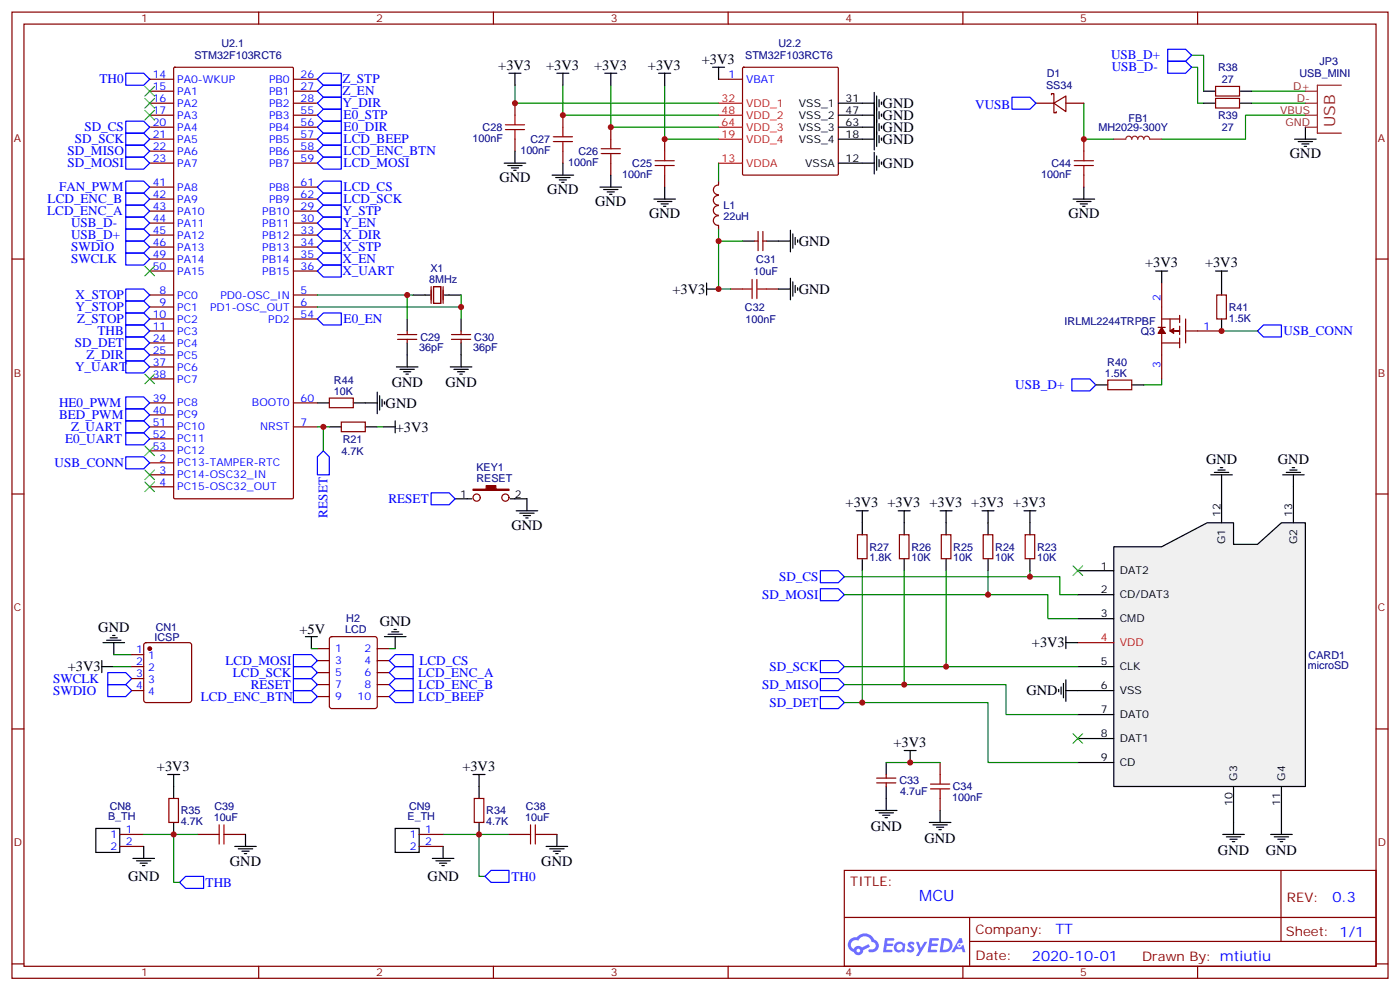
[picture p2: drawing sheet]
<svg xmlns="http://www.w3.org/2000/svg" width="412mm" height="292mm" viewBox="0 0 412 292" stroke-linecap="round" stroke-linejoin="round" font-family="sans-serif">
<g fill="none" stroke="#870000" stroke-width=".35">
<path d="M3.5 3.6h405.4v284.3h-405.4zM7.1 7.1h398.2v277.3h-398.2zM76.2 3.6v3.5M145.3 3.6v3.5M214.5 3.6v3.5M283.6 3.6v3.5M352.8 3.6v3.5M3.5 76.2h3.6M405.3 76.2h3.6M3.5 145.4h3.6M405.3 145.4h3.6M3.5 214.5h3.6"/>
<path d="M405.3 214.5h3.6M248.7 256.2h156.6v28.2h-156.6zM377.3 256.2v20.9M248.7 270h156.5M285.6 277.1h119.6M285.6 270v14.1M3.5 283.7h3.6M76.2 284.4v3.5M145.3 284.4v3.5M214.5 284.4v3.5M283.6 284.4v3.5M352.8 284.4v3.5"/>
<path d="M405.3 283.7h3.6"/>
</g>
<g fill="#5487ff">
<path d="M267.7 277.3a1.22 1.22 0 0 1 1.7 .3l-.4 .6a.47 .47 0 0 0-.3-.4 .47 .47 0 0 0-.5 .2l.1 .2a1.14 1.14 0 0 1 .8 1.7 1.14 1.14 0 0 1-1.9 0l-.2-.2 .5-.5 .7 .4a.29 .29 0 0 0 .3-.2 .29 .29 0 0 0-.2-.4 1.04 1.04 0 0 1-.6-1.7z"/>
<path d="M260.7 276.1h2.4l.3 .2-.2 .5h-1.8l-.1 .9h1.5l.3 .3-.3 .4h-1.6l-.2 1.1 1.7 .1 .2 .3-.2 .3h-2.6z"/>
<path d="M273.8 276.1h2.4l.3 .2-.1 .5h-1.8l-.2 .9h1.6l.3 .3-.4 .4h-1.6l-.1 1.1 1.7 .1 .2 .3-.2 .3h-2.6z"/>
<path d="M282.6 276.1h.7l.3 1.2-.6 .4a.69 .69 0 0 0-1 .2 .69 .69 0 0 0 .4 1 .69 .69 0 0 0 .9-.6l.5-.3 .6 2.2h-.8l-.2-.9h-1.8l-.5 .9h-.8z"/>
<path d="M269.8 277.2h.8l.6 1.8 1.1-1.8h.9l-2.6 4.2h-.8l.9-1.6z"/>
<path d="M277.4 276.1l-.6 4.1h1.3a2.11 2.11 0 0 0 2.5-2.1 2.11 2.11 0 0 0-2.5-2zM278.1 276.8a1.39 1.39 0 0 1 1.7 1.4 1.39 1.39 0 0 1-1.8 1.3h-.3z"/>
<path d="M263.7 277.7a1.54 1.54 0 0 0-.1 2.1 1.54 1.54 0 0 0 2.2 .2l.6 .2 .3-2.3-.2-.2-.4-.1a1.49 1.49 0 0 0-2.4 .1zM264 278.7a.94 .94 0 0 1 1.8 0 .94 .94 0 0 1-1.8 0z"/>
<path d="M250.4 276.5a2.18 2.18 0 0 0 1.1 3.7 1.44 1.44 0 0 0 1.6 .9 1.44 1.44 0 0 0 1.2-1.5l2-1-.5-.7-1.9 .9a1.47 1.47 0 0 0-2.4 .5 1.39 1.39 0 0 1-.7-2 1.39 1.39 0 0 1 2-.4 2.12 2.12 0 0 1 2.2-1.3 2.12 2.12 0 0 1 1.9 1.6 1.14 1.14 0 0 1 1.1 1.5 1.14 1.14 0 0 1-1.7 .7 .43 .43 0 0 0-.5 .3 .43 .43 0 0 0 .4 .5 1.98 1.98 0 0 0 2.5-1.2 1.98 1.98 0 0 0-1.2-2.5 3.1 3.1 0 0 0-5.3-.7l-.9 .1zM252.3 279.8a.55 .55 0 0 1 1.1 0 .55 .55 0 0 1-1.1 0z"/>
<circle cx="282.6" cy="278.2" r=".26"/>
</g>
<g fill="none" stroke="#870000" stroke-width=".35">
<path d="M51.2 20l.3-.2h34.6l.3 .2v126.4l-.3 .4h-34.6l-.3-.4zM218.8 20l.3-.2h27.5l.3 .2v31.2l-.1 .3h-27.7l-.3-.2zM44.1 23.3h7.1M44.1 26.8h7.1M44.1 30.4h7.1M44.1 33.9h7.1M44.1 37.4h7.1M86.4 23.3h7.1M86.4 26.8h7.1M86.4 30.4h7.1M86.4 33.9h7.1M86.4 37.4h7.1"/>
<path d="M151.7 30.4v3.5M165.8 33.9v3.5M179.9 37.4v3.6M211.7 23.3h7M44.1 41h7.1M44.1 44.5h7.1M44.1 48h7.1M44.1 55.1h7.1M44.1 58.6h7.1M86.4 41h7.1M86.4 44.5h7.1M86.4 48h7.1"/>
<path d="M86.4 55.1h7.1M86.4 58.6h7.1M151.7 41v3.5M165.8 44.5v3.5M179.9 48v3.5M195.8 41v3.5M195.8 51.5v3.6M211.6 57.5a1.41 1.41 0 0 0-1.5 1.4 1.41 1.41 0 0 0 1.5 1.4M211.6 54.5a1.41 1.41 0 0 0-1.5 1.4 1.41 1.41 0 0 0 1.5 1.4M211.7 53.3v1.1M44.1 62.1h7.1M44.1 65.7h7.1"/>
<path d="M44.1 69.2h7.1M44.1 72.7h7.1M44.1 76.2h7.1M44.1 79.8h7.1M86.4 62.1h7.1M86.4 65.7h7.1M86.4 69.2h7.1M86.4 72.7h7.1M86.4 76.2h7.1M86.4 79.8h7.1M211.6 60.5a1.41 1.41 0 0 0-1.5 1.4 1.41 1.41 0 0 0 1.5 1.4M211.6 63.5a1.41 1.41 0 0 0-1.5 1.4 1.41 1.41 0 0 0 1.5 1.4l.1 1.1"/>
<path d="M222.2 70.9h1.1M223.3 68.1v5.7M224.7 68.1v5.7M224.7 70.9h1.1M44.1 86.8h7.1M44.1 90.3h7.1M44.1 93.9h7.1M44.1 97.4h7.1M86.4 86.8h7.1M86.4 90.3h7.1M86.4 93.9h7.1M117.1 99.9h5.7"/>
<path d="M117.1 98.5h5.7M119.9 97.4v1.1M119.9 99.9v1M127 84.3v5M127.7 84.3h2.1v5h-2.1zM130.5 84.3v5M133 99.9h5.6M133 98.5h5.6M135.8 97.4v1.1M135.8 99.9v1M215.2 85.1h3.5M225.8 85.1h3.5"/>
<path d="M44.1 100.9h7.1M44.1 104.5h7.1M44.1 108h7.1M44.1 111.5h7.1M44.1 118.6h7.1M86.4 118.6h7.1M44.1 136.2h7.1M44.1 139.7h7.1M44.1 125.6h7.1M44.1 122.1h7.1M44.1 129.2h7.1M44.1 132.7h7.1"/>
<path d="M86.4 125.6h7.1M100.5 124.2h7.1v2.8h-7.1zM44.1 143.3h7.1M93.5 197.9h3.5M93.5 194.4h3.5M93.5 190.9h3.5M97.2 187.6l.5-.2h12.7l.7 .4v20l-.4 .7h-13l-.6-.4-.1-20zM111.1 197.9h3.6M111.1 194.4h3.6M111.1 190.9h3.6M93.5 205h3.5M93.5 201.5h3.5"/>
<path d="M111.1 205h3.6M111.1 201.5h3.6"/>
</g>
<g fill="none" stroke="#000" stroke-width=".35">
<path d="M209.9 19.8h3.5M211.7 19.8v3.5M149.9 21.6h3.6M151.7 21.6v3.5M164 21.6h3.6M165.8 21.6v3.5M178.2 21.6h3.5M179.9 21.6v3.5M194 21.6h3.6M195.8 21.6v3.5M246.9 30.4h10.6M246.9 33.9h10.6"/>
<path d="M246.9 37.4h10.6M257.5 27.2v16.9M258.2 28.3v14.8M258.9 29.3v2.1M258.9 32.8v2.2M258.9 36.4v2.1M258.9 39.9v2.1M259.6 30v.7M259.6 33.5v.8M259.6 37.1v.7M148.5 48h6.4M149.6 48.7h4.2"/>
<path d="M150.6 49.4h2.2M151.3 50.1h.7M151.7 44.5v3.5M162.6 51.5h6.4M163.7 52.2h4.2M164.7 53h2.2M165.5 53.7h.7M165.8 48v3.5M176.7 55.1h6.4M177.8 55.8h4.2M178.9 56.5h2.1M179.6 57.2h.7"/>
<path d="M179.9 51.5v3.6M192.6 58.6h6.4M193.7 59.3h4.2M195.8 55.1v3.5M246.9 48h10.6M246.9 41h10.6M257.5 44.8v6.4M258.2 45.9v4.2M258.9 47v2.1M259.6 40.6v.7M259.6 47.7v.7M194.7 60h2.1"/>
<path d="M195.4 60.7h.7M218.7 70.9h3.5M225.8 70.9h7M232.8 67.8v6.3M233.5 68.8v4.3M234.2 69.9v2.1M234.9 70.6v.7M119.9 93.9v3.5M121.7 86.8h4.9M130.9 86.8h4.9M135.8 93.9v3.5M208.1 85.1h3.6"/>
<path d="M208.1 83.3v3.5M229.3 85.1h3.5M232.8 81.9v6.3M233.5 82.9v4.3M234.2 84v2.1M234.9 84.7v.7M107.6 118.6h3.5M111.1 115.4v6.3M111.8 116.5v4.2M112.5 117.5v2.1M113.2 118.2v.7M116.8 108h6.3"/>
<path d="M117.8 108.7h4.3M118.9 109.4h2.1M119.6 110.1h.7M119.9 100.9v7.1M132.6 108h6.4M133.7 108.7h4.2M134.8 109.4h2.1M135.5 110.1h.7M135.8 100.9v7.1M97 125.6h3.5M107.6 125.6h3.5M112.9 125.6h3.5"/>
<path d="M116.4 123.9v3.5M30 196.2h3.5M30 194.4v3.5M30.3 189.1h6.4M31.4 188.4h4.2M32.5 187.7h2.1M33.2 187h.7M33.5 189.1v3.6"/>
</g>
<path d="M211.7 30.4h7M211.7 33.9h7M211.7 37.4h7M211.7 48h7M211.7 41h7" fill="none" stroke="#f00" stroke-width=".35"/>
<g fill="none" stroke="#a10000" stroke-width=".35">
<path d="M148.9 36.7h5.6M148.9 38.1h5.6M151.7 33.9v2.8M151.7 38.1v2.9M165.8 37.4v2.9M163 40.3h5.6M163 41.7h5.6M165.8 41.7v2.8M177.1 43.8h5.6M177.1 45.2h5.6M179.9 41v2.8M179.9 45.2v2.8"/>
<path d="M193 47.3h5.6M193 48.7h5.6M195.8 44.5v2.8M195.8 48.7v2.8M218.7 85.1h2.8M221.5 82.2v5.7M223 82.2v5.7M223 85.1h2.8"/>
</g>
<g fill="none" stroke="#008700" stroke-width=".35">
<path d="M151.7 25.1v5.3h60M165.8 25.1v8.8h45.9M179.9 25.1v12.3h31.8M195.8 25.1v15.9h15.9M211.7 48v5.3M211.7 67.4v17.7h3.5M211.7 70.9h7M93.5 86.8h28.2M119.9 86.8v7.1M135.8 86.8v3.5h-42.3M135.8 90.3v3.6M93.5 125.6h3.5"/>
<path d="M111.1 125.6h1.8M33.5 196.2h5.3M33.5 192.7h5.3"/>
</g>
<g fill="none" stroke="#00f" stroke-width=".35">
<path d="M37 21.6h5.3l1.8 1.7-1.8 1.8h-5.3zM37 35.7h5.3l1.8 1.7-1.8 1.8h-5.3zM37 39.2h5.3l1.8 1.8-1.8 1.7h-5.3zM93.5 23.3l1.7-1.7h5.3v3.5h-5.3zM93.5 37.4l1.7-1.7h5.3v3.5h-5.3zM95.2 25.1h5.3v3.5h-5.3l-1.7-1.8zM95.2 28.6h5.3v3.5h-5.3l-1.7-1.7zM95.2 32.1h5.3v3.6h-5.3l-1.7-1.8zM37 42.7h5.3l1.8 1.8-1.8 1.7h-5.3zM37 46.2h5.3l1.8 1.8-1.8 1.8h-5.3zM37 53.3h5.3l1.8 1.8-1.8 1.7h-5.3zM37 56.8h5.3l1.8 1.8-1.8 1.8h-5.3z"/>
<path d="M93.5 41l1.7-1.8h5.3v3.5h-5.3zM93.5 44.5l1.7-1.8h5.3v3.5h-5.3zM93.5 48l1.7-1.8h5.3v3.6h-5.3zM93.5 55.1l1.7-1.8h5.3v3.5h-5.3zM93.5 58.6l1.7-1.8h5.3v3.6h-5.3zM37 60.4h5.3l1.8 1.7-1.8 1.8h-5.3zM37 63.9h5.3l1.8 1.8-1.8 1.7h-5.3zM37 67.4h5.3l1.8 1.8-1.8 1.7h-5.3zM37 70.9h5.3l1.8 1.8-1.8 1.8h-5.3zM37 74.5h5.3l1.8 1.7-1.8 1.8h-5.3zM93.5 62.1l1.7-1.7h5.3v3.5h-5.3zM93.5 65.7l1.7-1.8h5.3v3.5h-5.3z"/>
<path d="M93.5 69.2l1.7-1.8h5.3v3.5h-5.3zM93.5 72.7l1.7-1.8h5.3v3.6h-5.3zM93.5 76.2l1.7-1.7h5.3v3.5h-5.3zM93.5 79.8l1.7-1.8h5.3v3.5h-5.3zM37 85.1h5.3l1.8 1.7-1.8 1.8h-5.3zM37 88.6h5.3l1.8 1.7-1.8 1.8h-5.3zM37 92.1h5.3l1.8 1.8-1.8 1.7h-5.3zM37 95.6h5.3l1.8 1.8-1.8 1.8h-5.3zM37 99.2h5.3l1.8 1.7-1.8 1.8h-5.3zM93.5 93.9l1.7-1.8h5.3v3.5h-5.3zM37 102.7h5.3l1.8 1.8-1.8 1.7h-5.3zM37 106.2h5.3l1.8 1.8-1.8 1.7h-5.3z"/>
<path d="M37 116.8h5.3l1.8 1.8-1.8 1.7h-5.3zM37 134.4h5.3l1.8 1.8-1.8 1.8h-5.3zM37 120.3h5.3l1.8 1.8-1.8 1.8h-5.3zM37 123.9h5.3l1.8 1.7-1.8 1.8h-5.3zM37 127.4h5.3l1.8 1.8-1.8 1.7h-5.3zM31.7 197.9h5.3l1.8 1.8-1.8 1.8h-5.3zM31.7 201.5h5.3l1.8 1.7-1.8 1.8h-5.3z"/>
</g>
<path d="M328.1 160.9h14.1l13.4-7.1h7.8v6.4h7l7.1-6.4h7v77.7h-56.4z" fill="#f0f0f0" stroke="#000" stroke-width=".35"/>
<g fill="none" stroke="#000" stroke-width=".35">
<path d="M354.5 30.4h3.6M354.5 26.8h3.6M365.1 30.4h3.6M365.1 26.8h3.6M384.5 37.4v3.6M316.1 58.6h6.3M317.1 59.3h4.3M319.3 55.1v3.5M381.4 41h6.3M382.4 41.7h4.2M383.5 42.4h2.1M384.2 43.1h.7"/>
<path d="M318.2 60h2.1M318.9 60.7h.7M340.4 79.8h3.6M342.2 79.8v3.5M358.1 79.8h3.5M359.8 79.8v7M359.8 93.9v3.5M93.5 118.6h3.5M104.1 118.6h3.5M322.8 113.3h3.5M333.4 113.3h3.5M356.7 139.7h6.3"/>
<path d="M357.7 139h4.2M358.8 138.3h2.1M359.5 137.6h.7M359.8 139.7v14.1M377.8 139.7h6.4M378.9 139h4.2M379.9 138.3h2.2M380.6 137.6h.8M381 139.7v14.1M134.1 146.8h4.9M150.3 146.8h4.9v3.5M152 150.3h6.4"/>
<path d="M153.1 151h4.2M154.2 151.7h2.1M154.9 152.4h.7M252.2 150.3h3.6M254 150.3v7.1M264.6 150.3h3.5M266.3 150.3v7.1M276.9 150.3h3.6M278.7 150.3v7.1M289.3 150.3h3.5M291 150.3v7.1M301.6 150.3h3.6"/>
<path d="M303.4 150.3v7.1M254 164.4v3.6M266.3 164.4v3.6M278.7 164.4v3.6M291 164.4v3.6M303.4 164.4v3.6M317.5 168h10.6M317.5 175h10.6M90 187.4h3.5M91.7 187.4v3.5M113.2 187.4h6.4M114.3 186.7h4.2"/>
<path d="M115.4 185.9h2.1M116.1 185.2h.7M116.4 187.4v3.5M314 187.4v3.5M314 189.1h3.5M317.5 182.1h10.6M317.5 196.2h10.6M311.9 202.9v.7M312.6 202.2v2.1M313.3 201.1v4.3M314 203.2h14.1M314 200.1v6.3"/>
<path d="M317.5 210.3h10.6M317.5 217.3h10.6M49.4 227.9h3.5M51.2 227.9v7.1M139.3 227.9h3.6M141.1 227.9v7.1M257.9 238.5h6.3M258.9 239.2h4.3M260 239.9h2.1M261.1 224.4v3.5M261.1 231.5v7M266.3 220.9h3.6"/>
<path d="M268.1 220.9v3.5M276.9 238.5v3.5M317.5 224.4h10.6M363.4 231.5v14.1M377.5 231.5v14.1M28.2 243.8h7.1v7.1h-7.1zM39.2 252.6h6.3M40.2 253.3h4.2M41.3 254h2.1M42 254.7h.7M42.3 249.1v3.5M51.2 242v3.6"/>
<path d="M69.1 249.1h6.4M70.2 249.8h4.2M71.3 250.5h2.1M72 251.2h.7M72.3 245.6v3.5M116.4 243.8h7.1v7.1h-7.1zM127.4 252.6h6.3M128.4 253.3h4.2M129.5 254h2.1M130.2 254.7h.7M130.5 249.1v3.5M141.1 242v3.6"/>
<path d="M160.9 249.1h6.3M161.9 249.8h4.3M163 250.5h2.1M163.7 251.2h.7M164 245.6v3.5M260.7 240.6h.7M273.8 242h6.3M274.8 242.7h4.2M275.9 243.5h2.1M276.6 244.2h.7M360.2 245.6h6.3M361.2 246.3h4.3"/>
<path d="M362.3 247h2.1M363 247.7h.7M374.3 245.6h6.3M375.4 246.3h4.2M376.4 247h2.1M377.1 247.7h.7"/>
</g>
<path d="M317.5 189.1h10.6" fill="none" stroke="#f00" stroke-width=".35"/>
<g fill="none" stroke="#00f" stroke-width=".35">
<path d="M344 14.5h5.2l1.8 1.8-1.8 1.7h-5.2zM344 18h5.2l1.8 1.8-1.8 1.8h-5.2zM298.1 28.6h5.3l1.8 1.8-1.8 1.7h-5.3zM370.4 97.4l1.8-1.8h5.3v3.6h-5.3zM315.7 111.5h5.3l1.8 1.8-1.8 1.7h-5.3zM95.2 132.7l1.8 1.7v5.3h-3.5v-5.3zM127 145h5.3l1.8 1.8-1.8 1.8h-5.3zM241.7 173.2h5.2l1.8 1.8-1.8 1.8h-5.2zM241.7 168h5.2l1.8 1.7-1.8 1.8h-5.2zM86.4 192.7h5.3l1.8 1.7-1.8 1.8h-5.3zM86.4 196.2h5.3l1.8 1.7-1.8 1.8h-5.3zM86.4 199.7h5.3l1.8 1.8-1.8 1.7h-5.3z"/>
<path d="M116.4 192.7h5.3v3.5h-5.3l-1.7-1.8zM116.4 196.2h5.3v3.5h-5.3l-1.7-1.8zM241.7 199.7h5.2l1.8 1.8-1.8 1.7h-5.2zM241.7 194.4h5.2l1.8 1.8-1.8 1.7h-5.2zM86.4 203.2h5.3l1.8 1.8-1.8 1.8h-5.3zM114.7 201.5l1.7-1.8h5.3v3.5h-5.3zM114.7 205l1.7-1.8h5.3v3.6h-5.3zM241.7 205h5.2l1.8 1.8-1.8 1.7h-5.2zM54.7 257.9h5.3v3.5h-5.3l-1.8-1.7zM142.9 257.9l1.7-1.7h5.3v3.5h-5.3z"/>
</g>
<g fill="none" stroke="#008700" stroke-width=".35">
<path d="M351 19.8h1.8v10.6h1.7M351 16.3h3.5v10.5M319.3 30.4v10.6h8.8M368.7 30.4h15.8M368.7 26.8h15.8M384.5 33.9h-17.6v7.1h-24.7M359.8 97.4h10.6M342.2 111.5v1.8h-5.3M95.2 125.6v7.1M248.7 169.7h63.5v5.3h5.3M248.7 175h60v7.1h8.8M254 168v38.8"/>
<path d="M266.3 168v33.5M278.7 168v28.2M291 168v7M303.4 168v1.7M91.7 190.9h1.8M114.7 190.9h1.7M248.7 196.2h68.8M248.7 201.5h47.6v8.8h21.2M248.7 206.8h42.3v17.6h26.5M261.1 224.4h15.8M42.3 245.6h15.9M51.2 245.6v14.1h1.7"/>
<path d="M130.5 245.6h19.4M141.1 245.6v12.3h1.8"/>
</g>
<g fill="none" stroke="#3c3" stroke-width=".35">
<path d="M42.7 25.4l2.8 2.9M42.7 29l2.8 2.8M42.7 32.5l2.8 2.8M45.5 25.4l-2.8 2.9M45.5 29l-2.8 2.8M45.5 32.5l-2.8 2.8M42.7 78.4l2.8 2.8M45.5 78.4l-2.8 2.8M42.7 110.1l2.8 2.8M45.5 110.1l-2.8 2.8M42.7 131.3l2.8 2.8M42.7 138.3l2.8 2.8"/>
<path d="M45.5 131.3l-2.8 2.8M45.5 138.3l-2.8 2.8M42.7 141.9l2.8 2.8M45.5 141.9l-2.8 2.8M316.1 166.5l2.8 2.9M318.9 166.5l-2.8 2.9M316.1 215.9l2.8 2.9M318.9 215.9l-2.8 2.9"/>
</g>
<g fill="none" stroke="#870000" stroke-width=".35">
<path d="M305.2 30.4h5.2M309.7 27.9v-.3h.7v2.8M310.4 30.4l3.6-2.1v4.5zM310.4 30.4v2.8h.7v-.4M314 30.4h5.3M358.1 29h7v2.8h-7zM358.1 25.4h7v2.9h-7zM319.3 41v3.5M319.3 51.5v3.6M341.1 96.3h2.2M342.2 83.3v28.2M342.2 93.9h5.3"/>
<path d="M344.7 93.9v3.5h2.8h-1.4M347.5 92.8v2.1M347.5 96v2.5M347.5 99.5v2.8M349.2 93.9v7M349.2 97.4h10.6M358.4 86.8h2.8v7.1h-2.8zM97 117.2h7.1v2.8h-7.1zM326.3 111.9h7.1v2.8h-7.1zM342.2 100.9h5.3M252.6 157.4h2.8v7h-2.8zM264.9 157.4h2.9v7h-2.9z"/>
<path d="M277.3 157.4h2.8v7h-2.8zM289.6 157.4h2.9v7h-2.9zM302 157.4h2.8v7h-2.8zM38.8 192.7h3.5M38.8 196.2h3.5M38.8 199.7h3.5M42.6 189.3l.4-.2h12.7l.5 .2 .2 .5v16.3l-.2 .5-.5 .2h-12.7l-.5-.3-.2-.4v-16.3zM38.8 203.2h3.5M49.7 235h2.9v7h-2.9zM139.7 235h2.8v7h-2.8zM258.2 229h5.7M258.2 230.4h5.7"/>
<path d="M261.1 227.9v1.1M261.1 230.4v1.1M276.9 224.4v3.5M276.9 235v3.5M35.3 245.6h7M35.3 249.1h7M58.2 245.6h3.5M68.8 245.6h3.5M123.5 245.6h7M123.5 249.1h7M149.9 245.6h3.6M160.5 245.6h3.5"/>
<circle cx="140.4" cy="146.4" r="1.06"/>
<circle cx="148.9" cy="146.4" r="1.06"/>
</g>
<g fill="none" stroke="#a10000" stroke-width=".35">
<path d="M316.4 47.3h5.7M316.4 48.7h5.7M319.3 44.5v2.8M319.3 48.7v2.8M274.1 230.8h5.7M274.1 232.2h5.7M276.9 227.9v2.9M276.9 232.2v2.8M61.7 245.6h2.9M64.6 242.7v5.7M66 245.6h2.8M66 242.7v5.7"/>
<path d="M153.5 245.6h2.8M156.3 242.7v5.7M157.7 245.6h2.8M157.7 242.7v5.7"/>
</g>
<path d="M384.5 26.8h3.6M384.5 30.4h3.6M384.5 33.9h3.6M384.5 37.4h3.6M395.1 25.1h-7v14.1h7M328.1 41h3.5a.88 .88 0 0 1 .9-.9 .88 .88 0 0 1 .9 .9 .88 .88 0 0 1 .9-.9 .88 .88 0 0 1 .8 .9 .88 .88 0 0 1 .9-.9 .88 .88 0 0 1 .9 .9 .88 .88 0 0 1 .9-.9 .88 .88 0 0 1 .9 .9h3.5" fill="none" stroke="#8c2424" stroke-width=".35"/>
<g fill="#870000" stroke="#870000" stroke-width=".35">
<path d="M342.2 96.3l1.1 1.8h-2.2z"/>
<path d="M344.7 97.4l1-.7v1.4z"/>
<path d="M139.3 144h3.9v-1.1h2.8v1.1h3.9v.3h-10.6z"/>
<circle cx="44.1" cy="190.9" r=".53"/>
</g>
<g fill="#c00">
<circle cx="151.7" cy="30.4" r=".88"/>
<circle cx="165.8" cy="33.9" r=".88"/>
<circle cx="179.9" cy="37.4" r=".88"/>
<circle cx="195.8" cy="41" r=".88"/>
<circle cx="119.9" cy="86.8" r=".88"/>
<circle cx="135.8" cy="90.3" r=".88"/>
<circle cx="211.7" cy="70.9" r=".88"/>
<circle cx="211.7" cy="85.1" r=".88"/>
<circle cx="95.3" cy="125.6" r=".88"/>
<circle cx="268.1" cy="224.4" r=".88"/>
<circle cx="291" cy="175" r=".88"/>
<circle cx="303.4" cy="169.7" r=".88"/>
<circle cx="278.7" cy="196.2" r=".88"/>
<circle cx="266.3" cy="201.5" r=".88"/>
<circle cx="254" cy="206.8" r=".88"/>
<circle cx="359.8" cy="97.4" r=".88"/>
<circle cx="51.2" cy="245.6" r=".88"/>
<circle cx="141.1" cy="245.6" r=".88"/>
<circle cx="319.3" cy="41" r=".88"/>
</g>
<text font-size="4.6" fill="#8d2323" x="393.3" y="37.4" transform="rotate(-90 393.3 37.4)">USB</text>
<text font-size="4.6" fill="#00f" x="270.8" y="265.2">MCU</text>
<g font-size="4.2">
<text x="146.8" y="20.5">+3V3</text>
<text x="160.9" y="20.5">+3V3</text>
<text x="175" y="20.5">+3V3</text>
<text x="190.9" y="20.5">+3V3</text>
<text x="206.7" y="18.7">+3V3</text>
<text x="260" y="31.8">GND</text>
<text x="260" y="35.3">GND</text>
<text x="260" y="38.8">GND</text>
<text x="260" y="42.4">GND</text>
<text x="380" y="46.6">GND</text>
<text x="147.1" y="53.7">GND</text>
<text x="260" y="49.4">GND</text>
<text x="161.2" y="57.2">GND</text>
<text x="175.3" y="60.7">GND</text>
<text x="191.2" y="64.2">GND</text>
<text x="314.7" y="64.2">GND</text>
<text x="235.3" y="72.4">GND</text>
<text x="337.3" y="78.6">+3V3</text>
<text x="355" y="78.6">+3V3</text>
<text x="198.1" y="86.5">+3V3</text>
<text x="235.3" y="86.5">GND</text>
<text x="115.4" y="114">GND</text>
<text x="131.3" y="114">GND</text>
<text x="113.6" y="120">GND</text>
<text x="116.6" y="127">+3V3</text>
<text x="355.3" y="136.4">GND</text>
<text x="376.4" y="136.4">GND</text>
<text x="249.1" y="149.3">+3V3 +3V3 +3V3 +3V3 +3V3</text>
<text x="150.6" y="156">GND</text>
<text x="29" y="185.9">GND</text>
<text x="111.9" y="184.2">GND</text>
<text x="88.2" y="186.7">+5V</text>
<text x="304" y="190.5">+3V3</text>
<text x="20" y="197.6">+3V3</text>
<text x="302.4" y="204.6">GND</text>
<text x="263.2" y="219.8">+3V3</text>
<text x="46.2" y="226.9">+3V3</text>
<text x="136.2" y="226.9">+3V3</text>
<text x="256.5" y="244.6">GND</text>
<text x="272.3" y="248.1">GND</text>
<text x="358.8" y="251.7">GND</text>
<text x="372.9" y="251.7">GND</text>
<text x="67.7" y="254.7">GND</text>
<text x="159.5" y="254.7">GND</text>
<text x="37.8" y="259.3">GND</text>
<text x="126" y="259.3">GND</text>
</g>
<g font-size="4.2" fill="#00f">
<text x="392.5" y="265.4">0.3</text>
<text x="310.9" y="275">TT</text>
<text x="304" y="282.8">2020-10-01</text>
</g>
<g font-size="3.9" fill="#00f">
<text x="327.3" y="17.5">USB_D+</text>
<text x="327.5" y="21">USB_D-</text>
<text x="29.3" y="24.6">TH0</text>
<text x="100.8" y="24.5">Z_STP</text>
<text x="100.8" y="28.1">Z_EN</text>
<text x="100.8" y="31.6">Y_DIR</text>
<text x="101.2" y="35.1">E0_STP</text>
<text x="287.3" y="32.1">VUSB</text>
<text x="24.9" y="38.7">SD_CS</text>
<text x="101.2" y="38.7">E0_DIR</text>
<text x="19.9" y="45.7">SD_MISO</text>
<text x="22.1" y="42.2">SD_SCK</text>
<text x="101.2" y="42.2">LCD_BEEP</text>
<text x="101.2" y="45.7">LCD_ENC_BTN</text>
<text x="19.9" y="49.2">SD_MOSI</text>
<text x="101.2" y="49.2">LCD_MOSI</text>
<text x="14" y="59.9">LCD_ENC_B</text>
<text x="17.4" y="56.3">FAN_PWM</text>
<text x="101.2" y="56.3">LCD_CS</text>
<text x="101.2" y="59.8">LCD_SCK</text>
<text x="13.9" y="63.4">LCD_ENC_A</text>
<text x="100.8" y="63.4">Y_STP</text>
<text x="20.9" y="66.9">USB_D-</text>
<text x="20.9" y="70.4">USB_D+</text>
<text x="100.8" y="66.9">Y_EN</text>
<text x="100.8" y="70.4">X_DIR</text>
<text x="20.9" y="73.9">SWDIO</text>
<text x="20.9" y="77.5">SWCLK</text>
<text x="100.8" y="73.9">X_STP</text>
<text x="100.8" y="77.5">X_EN</text>
<text x="100.8" y="81">X_UART</text>
<text x="22.3" y="88.1">X_STOP</text>
<text x="22.3" y="91.6">Y_STOP</text>
<text x="22.7" y="95.1">Z_STOP</text>
<text x="101.2" y="95.1">E0_EN</text>
<text x="28.7" y="98.6">THB</text>
<text x="378.1" y="98.6">USB_CONN</text>
<text x="22" y="102.2">SD_DET</text>
<text x="25.5" y="105.7">Z_DIR</text>
<text x="22.1" y="109.2">Y_UART</text>
<text x="17.4" y="119.8">HE0_PWM</text>
<text x="299.1" y="114.5">USB_D+</text>
<text x="17.4" y="123.3">BED_PWM</text>
<text x="19.2" y="130.4">E0_UART</text>
<text x="20.9" y="126.9">Z_UART</text>
<text x="16.1" y="137.4">USB_CONN</text>
<text x="114.4" y="148">RESET</text>
<text x="96.5" y="152.3" transform="rotate(-90 96.5 152.3)">RESET</text>
<text x="229.5" y="171">SD_CS</text>
<text x="224.5" y="176.2">SD_MOSI</text>
<text x="66.4" y="195.7">LCD_MOSI</text>
<text x="123.6" y="195.7">LCD_CS</text>
<text x="226.7" y="197.4">SD_SCK</text>
<text x="15.6" y="200.9">SWCLK</text>
<text x="68.6" y="199.2">LCD_SCK</text>
<text x="73.9" y="202.7">RESET</text>
<text x="123.2" y="199.2">LCD_ENC_A</text>
<text x="123.3" y="202.7">LCD_ENC_B</text>
<text x="224.5" y="202.7">SD_MISO</text>
<text x="15.6" y="204.5">SWDIO</text>
<text x="59.1" y="206.3">LCD_ENC_BTN</text>
<text x="123.3" y="206.2">LCD_BEEP</text>
<text x="226.6" y="208">SD_DET</text>
<text x="60.6" y="261">THB</text>
<text x="150.7" y="259.2">TH0</text>
</g>
<g font-size="3.9" fill="#800">
<text x="250.5" y="260.7">TITLE:</text>
<text x="379.1" y="265.4">REV:</text>
<text x="287.4" y="274.9">Company:</text>
<text x="378.7" y="275.6">Sheet: 1/1</text>
<text x="287.4" y="282.6">Date:</text>
<text x="336.4" y="282.7">Drawn By: mtiutiu</text>
</g>
<g font-size="3.2" fill="#800">
<text x="41.6" y="6.6">1</text>
<text x="110.8" y="6.6">2</text>
<text x="179.9" y="6.6">3</text>
<text x="249.1" y="6.6">4</text>
<text x="318.2" y="6.6">5</text>
<text x="4.1" y="41.7">A</text>
<text x="405.9" y="41.7">A</text>
<text x="4.1" y="110.8">B</text>
<text x="405.9" y="110.8">B</text>
<text x="4.1" y="180">C</text>
<text x="405.9" y="180">C</text>
<text x="4.1" y="249.1">D</text>
<text x="405.9" y="249.1">D</text>
<text x="41.6" y="287.4">1</text>
<text x="110.8" y="287.4">2</text>
<text x="179.9" y="287.4">3</text>
<text x="249.1" y="287.4">4</text>
<text x="318.2" y="287.4">5</text>
</g>
<g font-size="3.2" fill="#000080">
<text x="57.3" y="17.4">STM32F103RCT6</text>
<text x="65.2" y="13.9">U2.1</text>
<text x="219.5" y="17.4">STM32F103RCT6</text>
<text x="229.3" y="13.9">U2.2</text>
<text x="308.3" y="22.7">D1</text>
<text x="358.8" y="21">R38</text>
<text x="382.8" y="22.6">USB_MINI</text>
<text x="388.7" y="19.2">JP3</text>
<text x="308.1" y="26.3">SS34</text>
<text x="359.9" y="24.5">27</text>
<text x="332.4" y="35.9">FB1</text>
<text x="358.8" y="35.1">R39</text>
<text x="139.2" y="41.8">100nF</text>
<text x="142.2" y="38.6">C28</text>
<text x="323.6" y="38.6">MH2029-300Y</text>
<text x="359.9" y="38.6">27</text>
<text x="153.3" y="45.3">100nF</text>
<text x="156.3" y="42.1">C27</text>
<text x="170.4" y="45.6">C26</text>
<text x="167.4" y="48.8">100nF</text>
<text x="183.3" y="52.3">100nF</text>
<text x="186.3" y="49.2">C25</text>
<text x="306.7" y="52.3">100nF</text>
<text x="309.7" y="49.2">C44</text>
<text x="213.1" y="64.7">22uH</text>
<text x="213.1" y="61.5">L1</text>
<text x="222.8" y="77.4">C31</text>
<text x="126.4" y="83.3">8MHz</text>
<text x="126.8" y="80.1">X1</text>
<text x="222" y="80.9">10uF</text>
<text x="219.4" y="91.5">C32</text>
<text x="219.6" y="95">100nF</text>
<text x="313.6" y="95.5">IRLML2244TRPBF</text>
<text x="361.9" y="94.7">1.5K</text>
<text x="362" y="91.5">R41</text>
<text x="123.8" y="100.2">C29</text>
<text x="139.7" y="100.2">C30</text>
<text x="336" y="98.7">Q3</text>
<text x="123.5" y="103.4">36pF</text>
<text x="139.3" y="103.4">36pF</text>
<text x="326.2" y="107.6">R40</text>
<text x="98.4" y="112.9">R44</text>
<text x="325.5" y="110.8">1.5K</text>
<text x="98.4" y="116.1">10K</text>
<text x="101" y="130.3">R21</text>
<text x="100.6" y="133.8">4.7K</text>
<text x="140.3" y="138.6">KEY1</text>
<text x="140.3" y="141.9">RESET</text>
<text x="256.1" y="165.2">1.8K</text>
<text x="256.1" y="162">R27</text>
<text x="268.5" y="165.2">10K</text>
<text x="268.5" y="162">R26</text>
<text x="280.8" y="165.2">10K</text>
<text x="280.8" y="162">R25</text>
<text x="293.2" y="165.2">10K</text>
<text x="293.2" y="162">R24</text>
<text x="305.5" y="165.2">10K</text>
<text x="305.5" y="162">R23</text>
<text x="45.9" y="185.6">CN1</text>
<text x="102" y="183.1">H2</text>
<text x="45.5" y="188.5">ICSP</text>
<text x="101.6" y="186.3">LCD</text>
<text x="385.2" y="197">microSD</text>
<text x="385.5" y="193.8">CARD1</text>
<text x="265" y="230.8">C33</text>
<text x="280.6" y="232.6">C34</text>
<text x="32.3" y="238.4">CN8</text>
<text x="53.3" y="239.6">R35</text>
<text x="63.2" y="238.5">C39</text>
<text x="120.5" y="238.4">CN9</text>
<text x="143.2" y="239.7">R34</text>
<text x="154.9" y="238.5">C38</text>
<text x="265.2" y="234">4.7uF</text>
<text x="280.5" y="235.8">100nF</text>
<text x="31.8" y="241.3">B_TH</text>
<text x="53.3" y="242.9">4.7K</text>
<text x="62.9" y="241.7">10uF</text>
<text x="120" y="241.3">E_TH</text>
<text x="143.2" y="242.8">4.7K</text>
<text x="154.7" y="241.7">10uF</text>
</g>
<g font-size="3.2" fill="#00f">
<text x="45" y="23">14</text>
<text x="88.5" y="23">26</text>
<text x="214.6" y="23">1</text>
<text x="45" y="26.5">15</text>
<text x="52.2" y="24.4">PA0-WKUP</text>
<text x="52.2" y="27.9">PA1</text>
<text x="79.3" y="24.4">PB0</text>
<text x="79.3" y="27.9">PB1</text>
<text x="88.5" y="26.5">27</text>
<text x="219.8" y="24.4">VBAT</text>
<text x="45" y="30">16</text>
<text x="45" y="33.5">17</text>
<text x="52.2" y="31.4">PA2</text>
<text x="52.2" y="35">PA3</text>
<text x="79.3" y="31.4">PB2</text>
<text x="79.3" y="35">PB3</text>
<text x="88.5" y="30">28</text>
<text x="88.5" y="33.5">55</text>
<text x="45" y="37.1">20</text>
<text x="45" y="40.6">21</text>
<text x="52.2" y="38.5">PA4</text>
<text x="79.3" y="38.5">PB4</text>
<text x="88.5" y="37.1">56</text>
<text x="88.5" y="40.6">57</text>
<text x="45" y="44.1">22</text>
<text x="45" y="47.7">23</text>
<text x="52.2" y="42">PA5</text>
<text x="52.2" y="45.5">PA6</text>
<text x="79.3" y="42">PB5</text>
<text x="79.3" y="45.5">PB6</text>
<text x="88.5" y="44.1">58</text>
<text x="88.5" y="47.7">59</text>
<text x="52.2" y="49.1">PA7</text>
<text x="79.3" y="49.1">PB7</text>
<text x="45" y="54.7">41</text>
<text x="45" y="58.2">42</text>
<text x="52.2" y="56.1">PA8</text>
<text x="52.2" y="59.7">PA9</text>
<text x="79.3" y="56.1">PB8</text>
<text x="79.3" y="59.7">PB9</text>
<text x="88.5" y="54.7">61</text>
<text x="88.5" y="58.2">62</text>
<text x="45" y="61.8">43</text>
<text x="45" y="65.3">44</text>
<text x="52.2" y="63.2">PA10</text>
<text x="77.3" y="63.2">PB10</text>
<text x="88.5" y="61.8">29</text>
<text x="88.5" y="65.3">30</text>
<text x="45" y="68.8">45</text>
<text x="52.2" y="66.7">PA11</text>
<text x="52.2" y="70.2">PA12</text>
<text x="77.3" y="66.7">PB11</text>
<text x="77.3" y="70.2">PB12</text>
<text x="88.5" y="68.8">33</text>
<text x="45" y="72.4">46</text>
<text x="45" y="75.9">49</text>
<text x="52.2" y="73.8">PA13</text>
<text x="52.2" y="77.3">PA14</text>
<text x="77.3" y="73.8">PB13</text>
<text x="77.3" y="77.3">PB14</text>
<text x="88.5" y="72.4">34</text>
<text x="88.5" y="75.9">35</text>
<text x="45" y="79.4">50</text>
<text x="52.2" y="80.8">PA15</text>
<text x="77.3" y="80.8">PB15</text>
<text x="88.5" y="79.4">36</text>
<text x="47" y="86.5">8</text>
<text x="47" y="90">9</text>
<text x="52.2" y="87.9">PC0</text>
<text x="64.9" y="87.9">PD0-OSC_IN</text>
<text x="88.5" y="86.5">5</text>
<text x="88.5" y="90">6</text>
<text x="341.8" y="88.6" transform="rotate(-90 341.8 88.6)">2</text>
<text x="45" y="93.5">10</text>
<text x="52.2" y="91.4">PC1</text>
<text x="52.2" y="94.9">PC2</text>
<text x="61.9" y="91.4">PD1-OSC_OUT</text>
<text x="79" y="94.9">PD2</text>
<text x="88.5" y="93.5">54</text>
<text x="45" y="97">11</text>
<text x="45" y="100.6">24</text>
<text x="52.2" y="98.5">PC3</text>
<text x="52.2" y="102">PC4</text>
<text x="354.5" y="97">1</text>
<text x="45" y="104.1">25</text>
<text x="45" y="107.6">37</text>
<text x="52.2" y="105.5">PC5</text>
<text x="45" y="111.2">38</text>
<text x="52.2" y="109">PC6</text>
<text x="52.2" y="112.6">PC7</text>
<text x="341.8" y="108.2" transform="rotate(-90 341.8 108.2)">3</text>
<text x="45" y="118.2">39</text>
<text x="52.2" y="119.6">PC8</text>
<text x="74.2" y="119.6">BOOT0</text>
<text x="88.5" y="118.2">60</text>
<text x="45" y="121.7">40</text>
<text x="45" y="125.3">51</text>
<text x="52.2" y="123.2">PC9</text>
<text x="88.5" y="125.3">7</text>
<text x="45" y="128.8">52</text>
<text x="52.2" y="126.7">PC10</text>
<text x="52.2" y="130.2">PC11</text>
<text x="76.7" y="126.7">NRST</text>
<text x="45" y="132.3">53</text>
<text x="47" y="135.9">2</text>
<text x="52.2" y="137.3">PC13-TAMPER-RTC</text>
<text x="52.2" y="133.7">PC12</text>
<text x="47" y="139.4">3</text>
<text x="47" y="142.9">4</text>
<text x="52.2" y="140.8">PC14-OSC32_IN</text>
<text x="52.2" y="144.3">PC15-OSC32_OUT</text>
<text x="98.8" y="191.9">1</text>
<text x="107.3" y="191.9">2</text>
<text x="40.1" y="192.3">1</text>
<text x="40.1" y="195.8">2</text>
<text x="43.6" y="194.1">1</text>
<text x="43.6" y="197.6">2</text>
<text x="98.8" y="195.5">3</text>
<text x="107.3" y="195.5">4</text>
<text x="40.1" y="199.4">3</text>
<text x="40.1" y="202.9">4</text>
<text x="43.6" y="201.1">3</text>
<text x="98.8" y="202.5">7</text>
<text x="98.8" y="199">5</text>
<text x="107.3" y="202.5">8</text>
<text x="107.3" y="199">6</text>
<text x="43.6" y="204.6">4</text>
<text x="98.8" y="206.1">9</text>
<text x="105.3" y="206.1">10</text>
<text x="37" y="245.2">1</text>
<text x="125.2" y="245.2">1</text>
<text x="32.6" y="246.6">1</text>
<text x="32.6" y="250.2">2</text>
<text x="37" y="248.7">2</text>
<text x="120.8" y="246.6">1</text>
<text x="120.8" y="250.2">2</text>
<text x="125.2" y="248.7">2</text>
</g>
<g font-size="3.2" fill="#8d2323">
<text x="380.9" y="26.5">D+</text>
<text x="377.1" y="33.5">VBUS</text>
<text x="382.1" y="30">D-</text>
<text x="378.7" y="37.1">GND</text>
</g>
<g font-size="3.2" fill="#f00">
<text x="212.6" y="30">32</text>
<text x="212.6" y="33.5">48</text>
<text x="219.8" y="31.4">VDD_1</text>
<text x="219.8" y="35">VDD_2</text>
<text x="212.6" y="40.6">19</text>
<text x="212.6" y="37.1">64</text>
<text x="219.8" y="38.5">VDD_3</text>
<text x="212.6" y="47.7">13</text>
<text x="219.8" y="42">VDD_4</text>
<text x="219.8" y="49.1">VDDA</text>
<text x="324.3" y="188.8">4</text>
<text x="329.8" y="190.2">VDD</text>
</g>
<g font-size="3.2">
<text x="235.3" y="31.4">VSS_1</text>
<text x="235.3" y="35">VSS_2</text>
<text x="249.1" y="30">31</text>
<text x="249.1" y="33.5">47</text>
<text x="235.3" y="38.5">VSS_3</text>
<text x="249.1" y="40.6">18</text>
<text x="249.1" y="37.1">63</text>
<text x="235.3" y="42">VSS_4</text>
<text x="249.1" y="47.7">12</text>
<text x="237.2" y="49.1">VSSA</text>
<text x="135.6" y="146.4">1</text>
<text x="151.7" y="146.4">2</text>
<text x="359.5" y="152.1" transform="rotate(-90 359.5 152.1)">12</text>
<text x="380.6" y="152.1" transform="rotate(-90 380.6 152.1)">13</text>
<text x="360.9" y="160.1" transform="rotate(-90 360.9 160.1)">G1</text>
<text x="382.1" y="160.1" transform="rotate(-90 382.1 160.1)">G2</text>
<text x="324.3" y="167.6">1</text>
<text x="329.8" y="169">DAT2</text>
<text x="324.3" y="174.7">2</text>
<text x="329.8" y="176.1">CD/DAT3</text>
<text x="324.3" y="181.7">3</text>
<text x="329.8" y="183.1">CMD</text>
<text x="324.3" y="195.8">5</text>
<text x="329.8" y="197.2">CLK</text>
<text x="324.3" y="202.9">6</text>
<text x="324.3" y="209.9">7</text>
<text x="329.8" y="204.3">VSS</text>
<text x="329.8" y="211.3">DAT0</text>
<text x="324.3" y="217">8</text>
<text x="329.8" y="218.4">DAT1</text>
<text x="324.3" y="224">9</text>
<text x="329.8" y="225.5">CD</text>
<text x="364.4" y="229.7" transform="rotate(-90 364.4 229.7)">G3</text>
<text x="378.5" y="229.7" transform="rotate(-90 378.5 229.7)">G4</text>
<text x="363" y="237.3" transform="rotate(-90 363 237.3)">10</text>
<text x="377.1" y="237.3" transform="rotate(-90 377.1 237.3)">11</text>
</g>
</svg>
